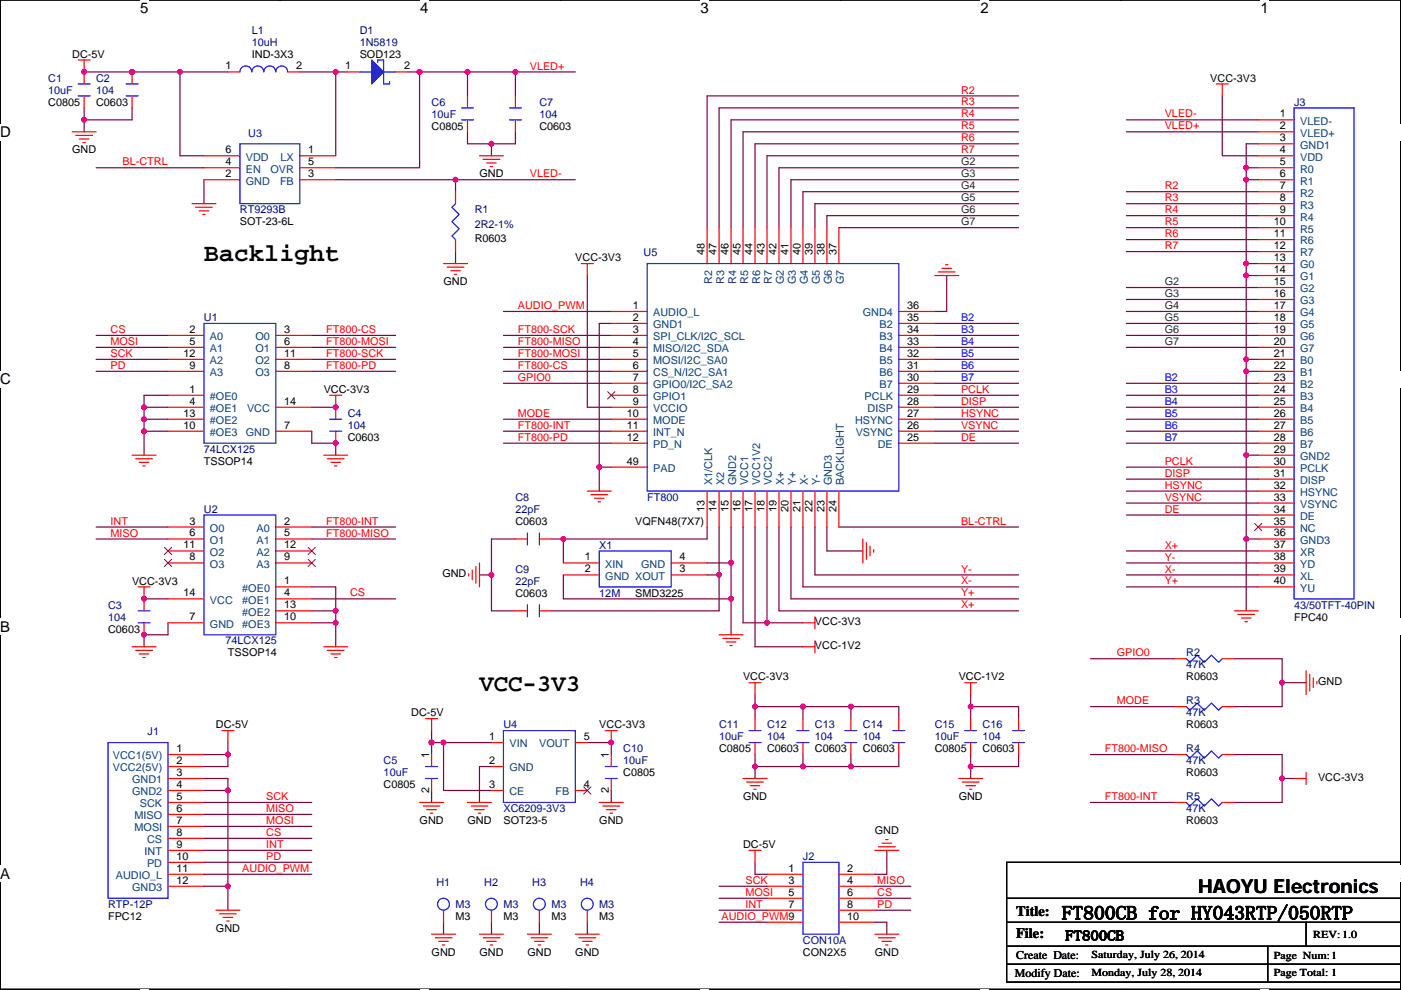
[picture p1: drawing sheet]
<svg xmlns="http://www.w3.org/2000/svg" width="297mm" height="210mm" viewBox="0 0 297 210" stroke-linecap="round" stroke-linejoin="round" font-family="sans-serif">
<path d="M.1 0h296.9v209.8h-296.9z" fill="none" stroke="#000" stroke-width=".25"/>
<g fill="#fff">
<path d="M29.7 0h1.8v3.5h-1.8z"/>
<path d="M29.7 209.8l1.8 .1z"/>
</g>
<path d="M59.4 0h.1M59.4 209.8h.1" fill="none" stroke="#000" stroke-width=".25"/>
<g fill="#fff">
<path d="M89.1 0h1.8v3.5h-1.8z"/>
<path d="M89.1 209.8l1.8 .1z"/>
</g>
<path d="M118.8 0h.1M118.8 209.8h.1" fill="none" stroke="#000" stroke-width=".25"/>
<g fill="#fff">
<path d="M148.5 0h1.8v3.5h-1.8z"/>
<path d="M148.5 209.8l1.8 .1z"/>
</g>
<path d="M178.2 0h.1M178.2 209.8h.1" fill="none" stroke="#000" stroke-width=".25"/>
<g fill="#fff">
<path d="M207.9 0h1.7v3.5h-1.7z"/>
<path d="M207.9 209.8l1.7 .1z"/>
</g>
<path d="M237.6 0h.1M237.6 209.8h.1" fill="none" stroke="#000" stroke-width=".25"/>
<g fill="#fff">
<path d="M267.3 0h1.7v3.5h-1.7z"/>
<path d="M267.3 209.8l1.7 .1z"/>
<path d="M.1 26.2h2.2v3.6h-2.2z"/>
<path d="M297 26.2v3.6z"/>
<path d="M.1 78.7h2.2v3.5h-2.2z"/>
<path d="M297 78.7v3.5z"/>
</g>
<path d="M.1 52.5h.1M297 52.5h.1" fill="none" stroke="#000" stroke-width=".25"/>
<g fill="#fff">
<path d="M.1 131.1h2.1v3.6h-2.1z"/>
<path d="M297 131.1v3.6z"/>
</g>
<path d="M.1 104.9h.1M297 104.9h.1" fill="none" stroke="#000" stroke-width=".25"/>
<g fill="#fff">
<path d="M0 183.6h2.2v3.5h-2.2z"/>
<path d="M297 183.6v3.5z"/>
</g>
<path d="M.1 157.4h.1M297 157.4h.1M213.4 190.5h83.7M213.4 195.6h83.7M276.9 195.6v5.1M297.1 182.9h-83.7v25.4h83.7M213.4 200.7h83.7M213.4 204.5h83.7M268.8 200.7v7.6" fill="none" stroke="#000" stroke-width=".25"/>
<g fill="none" stroke="#800040" stroke-width=".25">
<path d="M38.2 15.3h-20.4M38.2 15.3v17.7h5M38.2 15.3h10.1M63.6 15.3h7.6M71.2 15.3h2.5M71.2 15.3v17.7M86.4 15.3h2.6M89 15.3v20.3h-17.8M89 15.3h10.1M99.1 15.3h10.2M99.1 15.3v5M109.3 15.3v5"/>
<path d="M109.3 15.3h12.7M17.8 25.4v2.6M17.8 22.9v2.5M20.4 35.6h22.8M28 22.9v2.5h-10.2M43.2 38.1v5.1M71.2 38.1h25.4M96.6 38.1v2.6M96.6 38.1h25.4M99.1 28v2.5h5.1M104.2 30.5v2.5M109.3 28v2.5h-5.1"/>
<path d="M216 38.1h-48.3v10.2M216 35.6h-50.8v12.7M216 33h-53.4v15.3M216 30.5h-55.9v17.8M216 28h-58.5v20.3M216 25.4h-61v22.9M216 22.9h-63.5v25.4M216 20.3h-66.1v28M238.8 25.4h28M238.8 28h28M259.1 20.3v12.7h7.7M264.2 35.6v2.5h2.6"/>
<path d="M264.2 38.1v17.8h2.6M266.8 30.5h-2.6v5.1h2.6M96.6 53.4v2.5M124.5 58.4v28h5.1M177.9 48.3h38.1M200.7 58.4v7.7h-2.5M216 45.7h-40.7v2.6M216 43.2h-43.2v5.1M216 40.7h-45.8v7.6M238.8 40.7h28M238.8 43.2h28M238.8 45.7h28"/>
<path d="M238.8 48.3h28M238.8 50.8h28M238.8 53.4h28M264.2 55.9v2.5h2.6M264.2 58.4v17.8h2.6M20.4 71.1h15.2M20.4 73.7h15.2M20.4 76.2h15.2M20.4 78.8h15.2M66.1 71.1h17.8M66.1 73.7h17.8M66.1 76.2h17.8"/>
<path d="M66.1 78.8h17.8M106.7 71.1h22.9M106.7 73.7h22.9M106.7 76.2h22.9M106.7 78.8h22.9M106.7 66.1h22.9M129.6 68.6h-2.5v35.6M198.2 68.6h17.8M198.2 71.1h17.8M198.2 73.7h17.8M198.2 76.2h17.8M198.2 78.8h17.8"/>
<path d="M238.8 61h28M238.8 63.5h28M238.8 66.1h28M238.8 68.6h28M238.8 71.1h28M238.8 73.7h28M264.2 78.8v17.7M264.2 76.2v2.6h2.6M30.5 91.5v5M30.5 86.4v2.5h5.1M30.5 88.9v2.6h5.1M35.6 83.8h-5.1v2.6h5.1"/>
<path d="M66.1 86.4h5.1M66.1 91.5v2.5h5.1v2.5M106.7 91.5h22.9M106.7 94h22.9M106.7 81.3h22.9M106.7 88.9h22.9M127.1 99.1h2.5M198.2 81.3h17.8M198.2 83.8h17.8M198.2 86.4h17.8M198.2 88.9h17.8M198.2 91.5h17.8"/>
<path d="M198.2 94h17.8M238.8 81.3h28M238.8 83.8h28M238.8 86.4h28M238.8 88.9h28M238.8 91.5h28M238.8 94h28M238.8 99.1h28M264.2 96.5v17.8M264.2 96.5h2.6M20.4 111.8h15.2M20.4 114.3h15.2"/>
<path d="M66.1 111.8h17.8M66.1 114.3h17.8M109.3 114.3h-5.1v7.6M116.9 114.3h2.5M119.4 114.3v5.1M149.9 111.8v2.5h-30.5M149.9 119.4h5.1M152.5 111.8v10.1M155 119.4v7.6M155 111.8v7.6M157.5 111.8v20.3h5.1M160.1 111.8v25.4h10.1"/>
<path d="M162.6 111.8v20.3M165.2 111.8v17.8h50.8M167.7 111.8v15.2h48.3M170.2 111.8v12.7h45.8M172.8 111.8v10.1h43.2M175.3 111.8v5.1h7.6M177.9 111.8h38.1M238.8 104.2h28M238.8 106.7h28M238.8 109.2h28M238.8 116.9h28M238.8 119.4h28"/>
<path d="M238.8 101.6h28M264.2 114.3v15.3M264.2 114.3h2.6M30.5 127h5.1M35.6 132.1v2.5h-5.1v2.6M66.1 127h17.8M66.1 129.6h5.1M66.1 132.1h5.1M66.1 124.5h5.1v5.1M71.2 132.1v5.1M71.2 129.6v2.5M101.7 121.9h2.5"/>
<path d="M104.2 121.9v7.7h5.1M119.4 121.9v5.1h35.6M149.9 121.9h2.6M152.5 121.9v7.7h-35.6M155 127v7.6M162.6 132.1h7.6M231.2 139.7h17.8M238.8 121.9h28M238.8 124.5h28M261.7 139.7h10.1v5.1h5.1M48.3 157.5v2.5M91.5 157.5v2.5"/>
<path d="M91.5 155v2.5M91.5 157.5h2.5M94 157.5h10.2M94 157.5v10.2h10.2M124.5 157.5h5.1v2.5M160.1 149.9h10.1M160.1 147.3v2.6M160.1 149.9v2.5M170.2 149.9v2.5M170.2 149.9h10.2v2.5M180.4 149.9h10.2v2.5M205.8 147.3v2.6"/>
<path d="M205.8 149.9h10.2v2.5M205.8 149.9v2.5M231.2 149.9h17.8M271.8 144.8v5.1h-10.1M43.2 165.1h5.1v2.6M43.2 167.7h5.1M43.2 160h5.1M43.2 170.2h22.9M43.2 172.7h22.9M43.2 175.3h22.9M43.2 177.8h22.9M48.3 160v2.6h-5.1"/>
<path d="M48.3 167.7v20.3M91.5 167.7v2.5M104.2 162.6h-2.5v7.6M129.6 167.7v2.5M160.1 162.6h10.1M160.1 162.6v2.5M160.1 160v2.6M170.2 162.6h10.2M170.2 160v2.6M180.4 160v2.6M190.6 160v2.6h-10.2M205.8 160v2.6"/>
<path d="M205.8 162.6v2.5M216 160v2.6h-10.2M231.2 160h17.8M231.2 170.2h17.8M261.7 160h10.1v5.1M271.8 165.1v5.1h-10.1M271.8 165.1h2.6M43.2 188h5.1M43.2 180.4h22.9M43.2 182.9h22.9M43.2 185.4h22.9M48.3 188v5.1"/>
<path d="M94 195.6v2.5M104.2 195.6v2.5M114.4 195.6v2.5M124.5 195.6v2.5M152.5 190.5h10.1M152.5 193.1h10.1M152.5 195.6h10.1M152.5 188h10.1M160.1 182.9v2.5h2.5M185.5 188h7.6M185.5 190.5h7.6M185.5 193.1h7.6"/>
<path d="M185.5 195.6h2.5v2.5M188 180.4v5h-2.5"/>
</g>
<g fill="#f0f" stroke="#f0f" stroke-width=".25">
<circle cx="264.2" cy="78.7" r=".5"/>
<circle cx="264.2" cy="114.3" r=".5"/>
<circle cx="264.2" cy="96.5" r=".5"/>
<circle cx="264.2" cy="35.6" r=".5"/>
<circle cx="264.2" cy="38.1" r=".5"/>
<circle cx="264.2" cy="55.9" r=".5"/>
<circle cx="264.2" cy="58.4" r=".5"/>
<circle cx="264.2" cy="76.2" r=".5"/>
<circle cx="28" cy="15.2" r=".5"/>
<circle cx="17.8" cy="15.2" r=".5"/>
<circle cx="17.8" cy="25.4" r=".5"/>
<circle cx="71.2" cy="15.2" r=".5"/>
<circle cx="88.9" cy="15.2" r=".5"/>
<circle cx="104.2" cy="30.5" r=".5"/>
<circle cx="109.3" cy="15.2" r=".5"/>
<circle cx="96.6" cy="38.1" r=".5"/>
<circle cx="99.1" cy="15.2" r=".5"/>
<circle cx="205.8" cy="149.9" r=".5"/>
<circle cx="180.4" cy="149.9" r=".5"/>
<circle cx="170.2" cy="149.9" r=".5"/>
<circle cx="160.1" cy="162.6" r=".5"/>
<circle cx="180.4" cy="162.6" r=".5"/>
<circle cx="170.2" cy="162.6" r=".5"/>
<circle cx="160.1" cy="149.9" r=".5"/>
<circle cx="205.8" cy="162.6" r=".5"/>
<circle cx="162.6" cy="132.1" r=".5"/>
<circle cx="152.4" cy="121.9" r=".5"/>
<circle cx="119.4" cy="114.3" r=".5"/>
<circle cx="155" cy="119.4" r=".5"/>
<circle cx="104.2" cy="121.9" r=".5"/>
<circle cx="155" cy="127" r=".5"/>
<circle cx="127" cy="99.1" r=".5"/>
<circle cx="38.1" cy="15.2" r=".5"/>
<circle cx="30.5" cy="91.4" r=".5"/>
<circle cx="30.5" cy="86.4" r=".5"/>
<circle cx="30.5" cy="88.9" r=".5"/>
<circle cx="30.5" cy="127" r=".5"/>
<circle cx="71.2" cy="129.5" r=".5"/>
<circle cx="71.2" cy="132.1" r=".5"/>
<circle cx="71.2" cy="86.4" r=".5"/>
<circle cx="30.5" cy="134.6" r=".5"/>
<circle cx="71.2" cy="94" r=".5"/>
<circle cx="271.8" cy="144.8" r=".5"/>
<circle cx="271.8" cy="165.1" r=".5"/>
<circle cx="48.3" cy="188" r=".5"/>
<circle cx="48.3" cy="160" r=".5"/>
<circle cx="48.3" cy="167.6" r=".5"/>
<circle cx="91.5" cy="157.5" r=".5"/>
<circle cx="129.6" cy="157.5" r=".5"/>
<circle cx="94" cy="157.5" r=".5"/>
</g>
<g fill="none" stroke="#f00" stroke-width=".25">
<path d="M16.6 12.7h2.5M17.8 12.7v5.1M28 15.3v2.5M48.3 15.3h2.6M61 15.3h2.6M73.7 15.3h2.6M83.9 15.3h2.5M257.9 17.8h2.5M259.1 17.8v2.5M15.3 28h5.1M16.1 28.7h3.5M16.8 29.5h2.1"/>
<path d="M17.6 30.2h.5M17.8 20.3v2.6M28 20.3v2.6M43.2 33h7.7M43.2 35.6h7.7M43.2 38.1h7.7M63.6 38.1h7.6M63.6 35.6h7.6M63.6 33h7.6M99.1 25.4v2.6M99.1 20.3v2.6M101.7 33h5"/>
<path d="M102.4 33.8h3.6M103.2 34.6h2M103.9 35.3h.6M109.3 25.4v2.6M109.3 20.3v2.6M266.8 25.4h7.6M266.8 28h7.6M266.8 30.5h7.6M266.8 33h7.6M266.8 35.6h7.6M266.8 38.1h7.6M40.7 43.2h5.1"/>
<path d="M41.5 44h3.5M42.2 44.7h2.1M43 45.5h.5M94 55.9h5.1M94.8 56.7h3.6M95.6 57.4h2M96.3 58.2h.5M96.6 50.8v2.6M96.6 40.7v2.5M123.3 55.9h2.5M124.5 55.9v2.5M149.9 48.3v7.6"/>
<path d="M152.5 48.3v7.6M155 48.3v7.6M157.5 48.3v7.6M160.1 48.3v7.6M162.6 48.3v7.6M165.2 48.3v7.6M167.7 48.3v7.6M170.2 48.3v7.6M172.8 48.3v7.6M175.3 48.3v7.6M177.9 48.3v7.6M198.2 58.4h5.1"/>
<path d="M198.9 57.7h3.6M199.7 56.9h2M200.5 56.2h.5M266.8 40.7h7.6M266.8 43.2h7.6M266.8 45.7h7.6M266.8 48.3h7.6M266.8 50.8h7.6M266.8 53.4h7.6M266.8 55.9h7.6M266.8 58.4h7.6M35.6 71.1h7.6"/>
<path d="M35.6 73.7h7.6M35.6 78.8h7.6M35.6 76.2h7.6M58.5 71.1h7.6M58.5 73.7h7.6M58.5 78.8h7.6M58.5 76.2h7.6M129.6 66.1h7.6M129.6 68.6h7.6M129.6 71.1h7.6M129.6 73.7h7.6M129.6 76.2h7.6"/>
<path d="M129.6 78.8h7.6M190.6 78.8h7.6M190.6 76.2h7.6M190.6 73.7h7.6M190.6 71.1h7.6M190.6 68.6h7.6M190.6 66.1h7.6M266.8 61h7.6M266.8 63.5h7.6M266.8 66.1h7.6M266.8 68.6h7.6M266.8 71.1h7.6"/>
<path d="M266.8 73.7h7.6M266.8 76.2h7.6M266.8 78.8h7.6M28 96.5h5.1M28.8 97.3h3.5M29.5 98.1h2.1M30.3 98.8h.5M35.6 83.8h7.6M35.6 86.4h7.6M35.6 91.5h7.6M35.6 88.9h7.6M58.5 91.5h7.6"/>
<path d="M58.5 86.4h7.6M68.6 96.5h5.1M69.4 97.3h3.6M69.9 83.8h2.6M70.2 98.1h2M70.9 98.8h.5M71.2 91.5v2.5M71.2 83.8v5.1M129.6 81.3h7.6M129.6 83.8h7.6M129.6 86.4h7.6M129.6 88.9h7.6"/>
<path d="M129.6 91.5h7.6M129.6 94h7.6M129.6 99.1h7.6M190.6 94h7.6M190.6 91.5h7.6M190.6 88.9h7.6M190.6 86.4h7.6M190.6 83.8h7.6M190.6 81.3h7.6M266.8 81.3h7.6M266.8 83.8h7.6M266.8 86.4h7.6"/>
<path d="M266.8 88.9h7.6M266.8 91.5h7.6M266.8 94h7.6M266.8 96.5h7.6M266.8 99.1h7.6M35.6 111.8h7.6M35.6 114.3h7.6M35.6 119.4h7.6M35.6 116.9h7.6M58.5 111.8h7.6M58.5 114.3h7.6M58.5 119.4h7.6"/>
<path d="M58.5 116.9h7.6M101.7 119.4v5.1M109.3 114.3h2.5M114.4 114.3h2.5M119.4 119.4h7.7M124.5 104.2h5.1M125.3 104.9h3.5M126 105.7h2.1M126.8 106.4h.5M142.3 119.4h7.6M149.9 104.2v7.6M152.5 104.2v7.6"/>
<path d="M155 104.2v7.6M157.5 104.2v7.6M160.1 104.2v7.6M162.6 104.2v7.6M165.2 104.2v7.6M167.7 104.2v7.6M170.2 104.2v7.6M172.8 104.2v7.6M175.3 104.2v7.6M177.9 104.2v7.6M182.9 114.3v5.1M183.7 115.1v3.5"/>
<path d="M184.5 115.8v2.1M185.2 116.6v.5M266.8 101.6h7.6M266.8 104.2h7.6M266.8 106.7h7.6M266.8 109.2h7.6M266.8 111.8h7.6M266.8 114.3h7.6M266.8 116.9h7.6M266.8 119.4h7.6M28 137.2h5.1M28.8 137.9h3.5"/>
<path d="M29.3 124.5h2.5M29.5 138.7h2.1M30.3 139.5h.5M30.5 124.5v5.1M30.5 132.1v2.5M35.6 132.1h7.6M35.6 127h7.6M58.5 124.5h7.6M58.5 127h7.6M58.5 132.1h7.6M58.5 129.6h7.6M68.6 137.2h5.1"/>
<path d="M69.4 137.9h3.6M70.2 138.7h2M70.9 139.5h.5M99.4 121.7v.5M100.1 120.9v2.1M100.9 120.2v3.5M109.3 129.6h2.5M114.4 129.6h2.5M119.4 121.9h7.7M142.3 121.9h7.6M152.5 134.6h5M153.2 135.4h3.6"/>
<path d="M154 136.2h2M154.7 136.9h.6M170.2 137.2h2.6M170.2 132.1h2.6M172.8 135.9v2.6M172.8 130.8v2.6M249 139.7h2.5M259.1 139.7h2.6M261.7 129.6h5.1M262.4 130.3h3.6M263.2 131.1h2M264 131.8h.5"/>
<path d="M266.8 121.9h7.6M266.8 124.5h7.6M47.1 155h2.5M48.3 155v2.5M90.2 152.4h2.6M91.5 152.4v2.6M104.2 157.5h2.5M122 157.5h2.5M128.3 155h2.6M129.6 155v2.5M158.8 144.8h2.6M160.1 144.8v2.5"/>
<path d="M160.1 157.5v2.5M160.1 152.4v2.6M170.2 157.5v2.5M170.2 152.4v2.6M180.4 157.5v2.5M180.4 152.4v2.6M190.6 157.5v2.5M190.6 152.4v2.6M204.5 144.8h2.6M205.8 144.8v2.5M205.8 157.5v2.5M205.8 152.4v2.6"/>
<path d="M216 157.5v2.5M216 152.4v2.6M249 149.9h2.5M259.1 149.9h2.6M276.9 142.3v5M277.7 143v3.6M278.4 143.8v2M279.2 144.5v.6M35.6 160h7.6M35.6 162.6h7.6M35.6 165.1h7.6M35.6 167.7h7.6"/>
<path d="M35.6 170.2h7.6M35.6 172.7h7.6M35.6 175.3h7.6M35.6 177.8h7.6M89 170.2h5M89.7 171h3.6M90.5 171.7h2M91.2 172.5h.6M91.5 160v2.6M91.5 165.1v2.6M99.1 170.2h5.1M99.9 171h3.5"/>
<path d="M100.6 171.7h2.1M101.4 172.5h.5M104.2 162.6h2.5M104.2 167.7h2.5M122 167.7h2.5M127.1 170.2h5M127.8 171h3.6M128.6 171.7h2M129.3 172.5h.6M129.6 160v2.6M129.6 165.1v2.6M157.5 165.1h5.1"/>
<path d="M158.3 165.9h3.6M159.1 166.6h2M159.8 167.4h.5M186.2 179.6h3.6M187 178.8h2M187.8 178.1h.5M203.3 165.1h5M204 165.9h3.6M204.8 166.6h2M205.5 167.4h.6M249 170.2h2.5M249 160h2.5"/>
<path d="M259.1 170.2h2.6M259.1 160h2.6M274.4 165.1h2.5M276.9 163.9v2.5M35.6 180.4h7.6M35.6 182.9h7.6M35.6 185.4h7.6M35.6 188h7.6M45.8 193.1h5.1M46.5 193.8h3.6M47.3 194.6h2M48.1 195.3h.5"/>
<path d="M91.5 198.1h5.1M92.3 198.9h3.5M93 199.7h2.1M94 193.1v2.5M101.7 198.1h5M102.4 198.9h3.6M103.2 199.7h2M104.2 193.1v2.5M111.8 198.1h5.1M112.6 198.9h3.5M113.3 199.7h2.1M114.4 193.1v2.5"/>
<path d="M122 198.1h5.1M122.7 198.9h3.6M123.5 199.7h2M124.5 193.1v2.5M158.8 180.4h2.6M160.1 180.4v2.5M162.6 185.4h7.6M162.6 188h7.6M162.6 190.5h7.6M162.6 193.1h7.6M162.6 195.6h7.6M177.9 185.4h7.6"/>
<path d="M177.9 188h7.6M177.9 190.5h7.6M177.9 193.1h7.6M177.9 195.6h7.6M185.5 198.1h5.1M185.5 180.4h5.1M186.2 198.9h3.6M187 199.7h2M93.8 200.4h.5M103.9 200.4h.6M114.1 200.4h.5M124.3 200.4h.5"/>
<path d="M187.8 200.4h.5"/>
</g>
<g fill="none" stroke="#00f" stroke-width=".25">
<path d="M16.6 17.8h2.5M26.7 17.8h2.6M50.9 15.2a1.26 1.26 0 0 1 1.2-1.2 1.26 1.26 0 0 1 1.3 1.2 1.27 1.27 0 0 1 1.2-1.2 1.27 1.27 0 0 1 1.3 1.2 1.27 1.27 0 0 1 1.3-1.2 1.27 1.27 0 0 1 1.3 1.2 1.27 1.27 0 0 1 1.2-1.2 1.27 1.27 0 0 1 1.3 1.2M76.3 15.3h2.5M80.1 13.2v-.5h1.2v5.1h1.3v-.5M81.3 15.3h2.6M16.6 20.3h2.5M26.7 20.3h2.6M50.9 30.5h12.7v12.7h-12.7zM97.9 25.4h2.5M97.9 22.9h2.5M108 25.4h2.6"/>
<path d="M108 22.9h2.6M274.4 22.9h12.7v104.1h-12.7zM96.6 43.2l-.8 .8 1.5 1.5-1.5 1.5 1.5 1.5-1.5 1.6 .8 .7M137.2 55.9h53.4v48.3h-53.4zM43.2 68.6h15.3v25.4h-15.3zM69.9 91.5h2.6M69.9 88.9h2.6M43.2 109.2h15.3v25.4h-15.3zM111.8 113.1v2.5M114.4 113.1v2.5M127.1 116.9h15.2v7.6h-15.2zM29.3 132.1h2.5"/>
<path d="M29.3 129.6h2.5M111.8 128.3v2.5M114.4 128.3v2.5M251.5 139.7l.8 .8 1.5-1.5 1.5 1.5 1.6-1.5 1.5 1.5 .7-.8M22.9 157.5h12.7v33h-12.7zM106.7 155h15.3v15.2h-15.3zM158.8 157.5h2.6M158.8 155h2.6M169 157.5h2.5M169 155h2.5M179.1 157.5h2.6M179.1 155h2.6"/>
<path d="M189.3 157.5h2.5M189.3 155h2.5M204.5 157.5h2.6M204.5 155h2.6M214.7 157.5h2.5M214.7 155h2.5M251.5 149.9l.8 .7 1.5-1.5 1.5 1.5 1.6-1.5 1.5 1.5 .7-.7M90.2 162.6h2.6M90.2 165.1h2.6M128.3 162.6h2.6M128.3 165.1h2.6M251.5 170.2l.8 .8 1.5-1.6 1.5 1.6 1.6-1.6 1.5 1.6 .7-.8"/>
<path d="M251.5 160l.8 .8 1.5-1.5 1.5 1.5 1.6-1.5 1.5 1.5 .7-.8M170.2 182.9h7.7v15.2h-7.7z"/>
<circle cx="94" cy="191.8" r="1.26"/>
<circle cx="104.2" cy="191.8" r="1.26"/>
<circle cx="114.3" cy="191.8" r="1.26"/>
<circle cx="124.5" cy="191.8" r="1.26"/>
</g>
<g fill="none" stroke="#804000" stroke-width=".21">
<path d="M128.8 83.1l1.6 1.5M130.4 83.1l-1.6 1.5M34.9 118.6l1.5 1.6M34.9 116.1l1.5 1.5M36.4 118.6l-1.6 1.6M36.4 116.1l-1.6 1.5M65.3 118.6l1.6 1.6M65.3 116.1l1.6 1.5M66.9 118.6l-1.6 1.6M66.9 116.1l-1.6 1.5M266 111l1.5 1.6M267.5 111l-1.5 1.6"/>
<path d="M123.8 166.9l1.5 1.5M125.3 166.9l-1.6 1.5"/>
</g>
<path d="M78.8 12.7l2.5 2.6-2.5 2.5z" fill-rule="evenodd" fill="#00f" stroke="#00f" stroke-width=".25"/>
<text font-size="5.3" x="43.2" y="55.3">Backlight</text>
<text font-size="5.1" x="101.7" y="146.6">VCC-3V3</text>
<g font-size="4.1">
<text x="254.1" y="189.5">HAOYU Electronics</text>
<text x="225.1" y="195">FT800CB for HY043RTP/050RTP</text>
</g>
<g font-size="3.2">
<text x="29.7" y="2.8">5</text>
<text x="89.1" y="2.8">4</text>
<text x="148.5" y="2.8">3</text>
<text x="207.9" y="2.8">2</text>
<text x="267.3" y="2.8">1</text>
<text x=".1" y="29.1">D</text>
<text x=".1" y="81.5">C</text>
<text x=".1" y="134">B</text>
<text x=".1" y="186.4">A</text>
</g>
<g font-size="3">
<text x="215.5" y="194.3">Title:</text>
<text x="215.5" y="198.9">File:</text>
<text x="225.9" y="199.5">FT800CB</text>
</g>
<g font-size="2.5">
<text x="215.5" y="203.5">Create Date:</text>
<text x="215.2" y="207.3">Modify Date:</text>
</g>
<g font-size="2.3" fill="#000080">
<text x="53.4" y="7.2">L1</text>
<text x="53.4" y="9.7">10uH</text>
<text x="76.3" y="7.2">D1</text>
<text x="76.3" y="9.7">1N5819</text>
<text x="10.2" y="17.3">C1</text>
<text x="20.4" y="17.3">C2</text>
<text x="10.2" y="19.9">10uF</text>
<text x="20.4" y="19.9">104</text>
<text x="91.5" y="22.4">C6</text>
<text x="114.4" y="22.4">C7</text>
<text x="274.4" y="22.4">J3</text>
<text x="52.6" y="29">U3</text>
<text x="91.5" y="24.9">10uF</text>
<text x="114.4" y="24.9">104</text>
<text x="50.9" y="45.3">RT9293B</text>
<text x="100.6" y="45.3">R1</text>
<text x="100.6" y="48.3">2R2-1%</text>
<text x="136.5" y="54.4">U5</text>
<text x="43.2" y="68.1">U1</text>
<text x="73.7" y="88.4">C4</text>
<text x="73.7" y="91">104</text>
<text x="43.2" y="96.1">74LCX125</text>
<text x="109.3" y="106.2">C8</text>
<text x="137.2" y="106.2">FT800</text>
<text x="43.2" y="108.8">U2</text>
<text x="109.3" y="108.8">22pF</text>
<text x="127.1" y="116.4">X1</text>
<text x="109.3" y="121.5">C9</text>
<text x="109.3" y="124">22pF</text>
<text x="22.9" y="129.1">C3</text>
<text x="22.9" y="131.6">104</text>
<text x="127.1" y="126.5">12M</text>
<text x="274.4" y="129.1">43/50TFT-40PIN</text>
<text x="47.8" y="136.7">74LCX125</text>
<text x="251.5" y="139.2">R2</text>
<text x="251.5" y="141.8">47K</text>
<text x="251.5" y="149.4">R3</text>
<text x="31.3" y="156">J1</text>
<text x="106.7" y="154.5">U4</text>
<text x="152.5" y="154.5">C11</text>
<text x="162.6" y="154.5">C12</text>
<text x="172.8" y="154.5">C13</text>
<text x="182.9" y="154.5">C14</text>
<text x="198.2" y="154.5">C15</text>
<text x="208.3" y="154.5">C16</text>
<text x="251.5" y="151.9">47K</text>
<text x="132.1" y="159.6">C10</text>
<text x="152.5" y="157">10uF</text>
<text x="162.6" y="157">104</text>
<text x="172.8" y="157">104</text>
<text x="182.9" y="157">104</text>
<text x="198.2" y="157">10uF</text>
<text x="208.3" y="157">104</text>
<text x="251.5" y="159.6">R4</text>
<text x="81.3" y="162.1">C5</text>
<text x="81.3" y="164.6">10uF</text>
<text x="132.1" y="162.1">10uF</text>
<text x="251.5" y="162.1">47K</text>
<text x="106.7" y="172.3">XC6209-3V3</text>
<text x="251.5" y="169.7">R5</text>
<text x="251.5" y="172.3">47K</text>
<text x="170.2" y="182.4">J2</text>
<text x="92.5" y="188">H1</text>
<text x="102.7" y="188">H2</text>
<text x="112.8" y="188">H3</text>
<text x="123" y="188">H4</text>
<text x="22.9" y="192.6">RTP-12P</text>
<text x="96.6" y="192.6">M3</text>
<text x="106.7" y="192.6">M3</text>
<text x="116.9" y="192.6">M3</text>
<text x="127.1" y="192.6">M3</text>
<text x="170.2" y="200.2">CON10A</text>
</g>
<g font-size="2.3">
<text x="15.3" y="12.2">DC-5V</text>
<text x="47.8" y="14.7">1</text>
<text x="53.4" y="12.2">IND-3X3</text>
<text x="62.8" y="14.7">2</text>
<text x="73.2" y="14.7">1</text>
<text x="76.3" y="12.2">SOD123</text>
<text x="85.7" y="14.7">2</text>
<text x="256.6" y="17.3">VCC-3V3</text>
<text x="10.2" y="22.4">C0805</text>
<text x="20.4" y="22.4">C0603</text>
<text x="91.5" y="27.5">C0805</text>
<text x="114.4" y="27.5">C0603</text>
<text x="271.3" y="24.9">1</text>
<text x="271.3" y="27.4">2</text>
<text x="271.3" y="30">3</text>
<text x="15.3" y="32.6">GND</text>
<text x="47.8" y="32.5">6</text>
<text x="47.8" y="35.1">4</text>
<text x="65.3" y="35.1">5</text>
<text x="65.3" y="32.5">1</text>
<text x="271.3" y="32.5">4</text>
<text x="271.3" y="35.1">5</text>
<text x="47.8" y="37.6">2</text>
<text x="65.3" y="37.6">3</text>
<text x="101.7" y="37.6">GND</text>
<text x="271.3" y="37.6">6</text>
<text x="271.3" y="40.1">7</text>
<text x="50.9" y="47.8">SOT-23-6L</text>
<text x="270.1" y="47.8">10</text>
<text x="271.3" y="42.7">8</text>
<text x="271.3" y="45.2">9</text>
<text x="100.6" y="51.4">R0603</text>
<text x="270.1" y="50.3">11</text>
<text x="270.1" y="52.8">12</text>
<text x="122" y="55.4">VCC-3V3</text>
<text x="149.4" y="54.1" transform="rotate(-90 149.4 54.1)">48</text>
<text x="151.9" y="54.1" transform="rotate(-90 151.9 54.1)">47</text>
<text x="154.5" y="54.1" transform="rotate(-90 154.5 54.1)">46</text>
<text x="157" y="54.1" transform="rotate(-90 157 54.1)">45</text>
<text x="159.6" y="54.1" transform="rotate(-90 159.6 54.1)">44</text>
<text x="162.1" y="54.1" transform="rotate(-90 162.1 54.1)">43</text>
<text x="164.6" y="54.1" transform="rotate(-90 164.6 54.1)">42</text>
<text x="167.2" y="54.1" transform="rotate(-90 167.2 54.1)">41</text>
<text x="169.7" y="54.1" transform="rotate(-90 169.7 54.1)">40</text>
<text x="172.3" y="54.1" transform="rotate(-90 172.3 54.1)">39</text>
<text x="174.8" y="54.1" transform="rotate(-90 174.8 54.1)">38</text>
<text x="177.3" y="54.1" transform="rotate(-90 177.3 54.1)">37</text>
<text x="270.1" y="55.4">13</text>
<text x="270.1" y="57.9">14</text>
<text x="94" y="60.5">GND</text>
<text x="134.2" y="65.5">1</text>
<text x="192.3" y="65.5">36</text>
<text x="270.1" y="60.5">15</text>
<text x="270.1" y="63">16</text>
<text x="270.1" y="65.5">17</text>
<text x="40.2" y="70.6">2</text>
<text x="60.3" y="70.6">3</text>
<text x="134.2" y="68.1">2</text>
<text x="134.2" y="70.6">3</text>
<text x="192.3" y="70.6">34</text>
<text x="192.3" y="68.1">35</text>
<text x="270.1" y="68.1">18</text>
<text x="270.1" y="70.6">19</text>
<text x="38.9" y="75.7">12</text>
<text x="40.2" y="73.2">5</text>
<text x="60.3" y="73.2">6</text>
<text x="60.3" y="75.7">11</text>
<text x="134.2" y="73.2">4</text>
<text x="134.2" y="75.7">5</text>
<text x="192.3" y="75.7">32</text>
<text x="192.3" y="73.2">33</text>
<text x="270.1" y="73.2">20</text>
<text x="270.1" y="75.7">21</text>
<text x="40.2" y="83.3">1</text>
<text x="40.2" y="78.2">9</text>
<text x="60.3" y="78.2">8</text>
<text x="68.6" y="83.4">VCC-3V3</text>
<text x="134.2" y="78.2">6</text>
<text x="134.2" y="80.8">7</text>
<text x="134.2" y="83.3">8</text>
<text x="192.3" y="83.3">29</text>
<text x="192.3" y="80.8">30</text>
<text x="192.3" y="78.2">31</text>
<text x="270.1" y="78.2">22</text>
<text x="270.1" y="80.8">23</text>
<text x="270.1" y="83.3">24</text>
<text x="38.9" y="88.4">13</text>
<text x="40.2" y="85.9">4</text>
<text x="60.3" y="85.9">14</text>
<text x="132.9" y="88.4">10</text>
<text x="134.2" y="85.9">9</text>
<text x="192.3" y="88.4">27</text>
<text x="192.3" y="85.9">28</text>
<text x="270.1" y="85.9">25</text>
<text x="270.1" y="88.4">26</text>
<text x="38.9" y="90.9">10</text>
<text x="60.3" y="90.9">7</text>
<text x="73.7" y="93.5">C0603</text>
<text x="132.9" y="90.9">11</text>
<text x="132.9" y="93.5">12</text>
<text x="192.3" y="90.9">26</text>
<text x="192.3" y="93.5">25</text>
<text x="270.1" y="90.9">27</text>
<text x="270.1" y="93.5">28</text>
<text x="43.2" y="98.6">TSSOP14</text>
<text x="132.9" y="98.6">49</text>
<text x="270.1" y="96">29</text>
<text x="270.1" y="98.6">30</text>
<text x="270.1" y="101.1">31</text>
<text x="270.1" y="103.6">32</text>
<text x="270.1" y="106.2">33</text>
<text x="40.2" y="111.3">3</text>
<text x="40.2" y="113.8">6</text>
<text x="60.3" y="111.3">2</text>
<text x="60.3" y="113.8">5</text>
<text x="109.3" y="111.3">C0603</text>
<text x="134.7" y="111.3">VQFN48(7X7)</text>
<text x="149.4" y="108.5" transform="rotate(-90 149.4 108.5)">13</text>
<text x="151.9" y="108.5" transform="rotate(-90 151.9 108.5)">14</text>
<text x="154.5" y="108.5" transform="rotate(-90 154.5 108.5)">15</text>
<text x="157" y="108.5" transform="rotate(-90 157 108.5)">16</text>
<text x="159.6" y="108.5" transform="rotate(-90 159.6 108.5)">17</text>
<text x="162.1" y="108.5" transform="rotate(-90 162.1 108.5)">18</text>
<text x="164.6" y="108.5" transform="rotate(-90 164.6 108.5)">19</text>
<text x="167.2" y="108.5" transform="rotate(-90 167.2 108.5)">20</text>
<text x="169.7" y="108.5" transform="rotate(-90 169.7 108.5)">21</text>
<text x="172.3" y="108.5" transform="rotate(-90 172.3 108.5)">22</text>
<text x="174.8" y="108.5" transform="rotate(-90 174.8 108.5)">23</text>
<text x="177.3" y="108.5" transform="rotate(-90 177.3 108.5)">24</text>
<text x="270.1" y="108.7">34</text>
<text x="270.1" y="111.3">35</text>
<text x="270.1" y="113.8">36</text>
<text x="38.9" y="116.3">11</text>
<text x="40.2" y="118.9">8</text>
<text x="60.3" y="118.9">9</text>
<text x="60.3" y="116.3">12</text>
<text x="124" y="118.9">1</text>
<text x="144.1" y="118.9">4</text>
<text x="270.1" y="116.3">37</text>
<text x="270.1" y="118.9">38</text>
<text x="28" y="124">VCC-3V3</text>
<text x="60.3" y="124">1</text>
<text x="93.8" y="122.5">GND</text>
<text x="124" y="121.4">2</text>
<text x="144.1" y="121.4">3</text>
<text x="270.1" y="121.4">39</text>
<text x="270.1" y="124">40</text>
<text x="38.9" y="126.5">14</text>
<text x="40.2" y="131.6">7</text>
<text x="60.3" y="126.5">4</text>
<text x="60.3" y="131.6">10</text>
<text x="60.3" y="129">13</text>
<text x="109.3" y="126.5">C0603</text>
<text x="134.7" y="126.5">SMD3225</text>
<text x="274.4" y="131.6">FPC40</text>
<text x="22.9" y="134.2">C0603</text>
<text x="172.8" y="137.7">VCC-1V2</text>
<text x="172.8" y="132.6">VCC-3V3</text>
<text x="48.3" y="139.2">TSSOP14</text>
<text x="157.5" y="144.3">VCC-3V3</text>
<text x="203.3" y="144.3">VCC-1V2</text>
<text x="251.5" y="144.3">R0603</text>
<text x="279.5" y="145.3">GND</text>
<text x="45.8" y="154.5">DC-5V</text>
<text x="87.2" y="151.9">DC-5V</text>
<text x="127.1" y="154.5">VCC-3V3</text>
<text x="251.5" y="154.5">R0603</text>
<text x="37.4" y="159.5">1</text>
<text x="91" y="160.8" transform="rotate(-90 91 160.8)">1</text>
<text x="103.7" y="157">1</text>
<text x="123.8" y="157">5</text>
<text x="129.1" y="160.8" transform="rotate(-90 129.1 160.8)">1</text>
<text x="152.5" y="159.6">C0805</text>
<text x="162.6" y="159.6">C0603</text>
<text x="172.8" y="159.6">C0603</text>
<text x="182.9" y="159.6">C0603</text>
<text x="198.2" y="159.6">C0805</text>
<text x="208.3" y="159.6">C0603</text>
<text x="37.4" y="162.1">2</text>
<text x="37.4" y="164.6">3</text>
<text x="37.4" y="167.1">4</text>
<text x="81.3" y="167.2">C0805</text>
<text x="103.7" y="162.1">2</text>
<text x="103.7" y="167.1">3</text>
<text x="123.8" y="167.1">4</text>
<text x="132.1" y="164.6">C0805</text>
<text x="251.5" y="164.6">R0603</text>
<text x="279.5" y="165.7">VCC-3V3</text>
<text x="37.4" y="169.7">5</text>
<text x="37.4" y="172.2">6</text>
<text x="91" y="168.2" transform="rotate(-90 91 168.2)">2</text>
<text x="129.1" y="168.2" transform="rotate(-90 129.1 168.2)">2</text>
<text x="157.5" y="169.7">GND</text>
<text x="203.3" y="169.7">GND</text>
<text x="37.4" y="177.3">8</text>
<text x="37.4" y="174.8">7</text>
<text x="37.4" y="179.8">9</text>
<text x="89" y="174.8">GND</text>
<text x="99.1" y="174.8">GND</text>
<text x="106.7" y="174.8">SOT23-5</text>
<text x="127.1" y="174.8">GND</text>
<text x="157.5" y="179.9">DC-5V</text>
<text x="185.5" y="176.8">GND</text>
<text x="251.5" y="174.8">R0603</text>
<text x="37.4" y="182.4">10</text>
<text x="37.4" y="184.9">11</text>
<text x="167.2" y="184.9">1</text>
<text x="179.6" y="184.9">2</text>
<text x="37.4" y="187.5">12</text>
<text x="167.2" y="187.5">3</text>
<text x="167.2" y="190">5</text>
<text x="179.6" y="187.5">4</text>
<text x="179.6" y="190">6</text>
<text x="22.9" y="195.1">FPC12</text>
<text x="45.8" y="197.7">GND</text>
<text x="96.6" y="195.1">M3</text>
<text x="106.7" y="195.1">M3</text>
<text x="116.9" y="195.1">M3</text>
<text x="127.1" y="195.1">M3</text>
<text x="167.2" y="192.5">7</text>
<text x="179.6" y="192.5">8</text>
<text x="179.6" y="195.1">10</text>
<text x="91.5" y="202.7">GND</text>
<text x="101.7" y="202.7">GND</text>
<text x="111.8" y="202.7">GND</text>
<text x="122" y="202.7">GND</text>
<text x="170.2" y="202.7">CON2X5</text>
<text x="185.5" y="202.7">GND</text>
<text x="231.5" y="203.2">Saturday, July 26, 2014</text>
<text x="270.1" y="203.5">Page Num:1</text>
<text x="278.4" y="198.9">REV:1.0</text>
<text x="231.5" y="207.1">Monday, July 28, 2014</text>
<text x="270.1" y="207.1">Page Total: 1</text>
</g>
<g font-size="2.3" fill="#f00">
<text x="112.3" y="14.8">VLED+</text>
<text x="203.8" y="22.4">R3</text>
<text x="203.8" y="19.8">R2</text>
<text x="203.8" y="30">R6</text>
<text x="203.8" y="27.5">R5</text>
<text x="203.8" y="24.9">R4</text>
<text x="246.9" y="24.9">VLED-</text>
<text x="246.9" y="27.5">VLED+</text>
<text x="26" y="35.1">BL-CTRL</text>
<text x="203.8" y="32.5">R7</text>
<text x="112.3" y="37.6">VLED-</text>
<text x="246.9" y="40.2">R2</text>
<text x="246.9" y="42.7">R3</text>
<text x="246.9" y="45.2">R4</text>
<text x="246.9" y="47.8">R5</text>
<text x="246.9" y="50.3">R6</text>
<text x="246.9" y="52.9">R7</text>
<text x="109.8" y="65.6">AUDIO_PWM</text>
<text x="23.4" y="70.6">CS</text>
<text x="69.1" y="70.6">FT800-CS</text>
<text x="109.8" y="70.6">FT800-SCK</text>
<text x="23.4" y="73.2">MOSI</text>
<text x="23.4" y="75.7">SCK</text>
<text x="69.1" y="73.2">FT800-MOSI</text>
<text x="69.1" y="75.7">FT800-SCK</text>
<text x="109.8" y="73.2">FT800-MISO</text>
<text x="109.8" y="75.7">FT800-MOSI</text>
<text x="23.4" y="78.3">PD</text>
<text x="69.1" y="78.3">FT800-PD</text>
<text x="109.8" y="78.3">FT800-CS</text>
<text x="109.8" y="80.8">GPIO0</text>
<text x="203.8" y="83.3">PCLK</text>
<text x="109.8" y="88.4">MODE</text>
<text x="203.8" y="85.9">DISP</text>
<text x="203.8" y="88.4">HSYNC</text>
<text x="109.8" y="91">FT800-INT</text>
<text x="109.8" y="93.5">FT800-PD</text>
<text x="203.8" y="91">VSYNC</text>
<text x="203.8" y="93.5">DE</text>
<text x="246.9" y="98.6">PCLK</text>
<text x="246.9" y="101.1">DISP</text>
<text x="246.9" y="103.7">HSYNC</text>
<text x="246.9" y="106.2">VSYNC</text>
<text x="23.4" y="111.3">INT</text>
<text x="23.4" y="113.8">MISO</text>
<text x="69.1" y="111.3">FT800-INT</text>
<text x="69.1" y="113.8">FT800-MISO</text>
<text x="203.8" y="111.3">BL-CTRL</text>
<text x="246.9" y="108.7">DE</text>
<text x="246.9" y="116.4">X+</text>
<text x="246.9" y="118.9">Y-</text>
<text x="203.8" y="121.4">Y-</text>
<text x="203.8" y="124">X-</text>
<text x="246.9" y="121.4">X-</text>
<text x="246.9" y="124">Y+</text>
<text x="74.2" y="126.5">CS</text>
<text x="203.8" y="126.5">Y+</text>
<text x="203.8" y="129.1">X+</text>
<text x="236.8" y="139.2">GPIO0</text>
<text x="236.8" y="149.4">MODE</text>
<text x="234.2" y="159.5">FT800-MISO</text>
<text x="56.4" y="169.7">SCK</text>
<text x="56.4" y="172.2">MISO</text>
<text x="234.2" y="169.7">FT800-INT</text>
<text x="56.4" y="174.8">MOSI</text>
<text x="56.4" y="177.3">CS</text>
<text x="56.4" y="179.9">INT</text>
<text x="51.4" y="184.9">AUDIO_PWM</text>
<text x="56.4" y="182.4">PD</text>
<text x="158" y="187.5">SCK</text>
<text x="158" y="190">MOSI</text>
<text x="186" y="187.5">MISO</text>
<text x="186" y="190">CS</text>
<text x="153" y="195.1">AUDIO_PWM9</text>
<text x="158" y="192.6">INT</text>
<text x="186" y="192.6">PD</text>
</g>
<g font-size="2.3" fill="#004080">
<text x="275.7" y="26.5">VLED-</text>
<text x="275.7" y="29">VLED+</text>
<text x="52.1" y="34.1">VDD</text>
<text x="59.5" y="34.1">LX</text>
<text x="275.7" y="31.5">GND1</text>
<text x="275.7" y="34.1">VDD</text>
<text x="52.1" y="36.6">EN</text>
<text x="52.1" y="39.2">GND</text>
<text x="57.3" y="36.6">OVR</text>
<text x="59.4" y="39.2">FB</text>
<text x="275.7" y="36.6">R0</text>
<text x="275.7" y="39.2">R1</text>
<text x="275.7" y="41.7">R2</text>
<text x="275.7" y="44.2">R3</text>
<text x="275.7" y="46.8">R4</text>
<text x="275.7" y="49.3">R5</text>
<text x="275.7" y="51.9">R6</text>
<text x="275.7" y="54.4">R7</text>
<text x="275.7" y="56.9">G0</text>
<text x="275.7" y="59.5">G1</text>
<text x="151" y="60.1" transform="rotate(-90 151 60.1)">R2</text>
<text x="153.5" y="60.1" transform="rotate(-90 153.5 60.1)">R3</text>
<text x="156.1" y="60.1" transform="rotate(-90 156.1 60.1)">R4</text>
<text x="158.6" y="60.1" transform="rotate(-90 158.6 60.1)">R5</text>
<text x="161.1" y="60.1" transform="rotate(-90 161.1 60.1)">R6</text>
<text x="163.7" y="60.1" transform="rotate(-90 163.7 60.1)">R7</text>
<text x="166.2" y="60.3" transform="rotate(-90 166.2 60.3)">G2</text>
<text x="168.8" y="60.3" transform="rotate(-90 168.8 60.3)">G3</text>
<text x="171.3" y="60.3" transform="rotate(-90 171.3 60.3)">G4</text>
<text x="173.8" y="60.3" transform="rotate(-90 173.8 60.3)">G5</text>
<text x="176.4" y="60.3" transform="rotate(-90 176.4 60.3)">G6</text>
<text x="178.9" y="60.3" transform="rotate(-90 178.9 60.3)">G7</text>
<text x="275.7" y="62">G2</text>
<text x="275.7" y="64.6">G3</text>
<text x="138.5" y="67.1">AUDIO_L</text>
<text x="138.5" y="69.6">GND1</text>
<text x="182.9" y="67.1">GND4</text>
<text x="186.5" y="69.6">B2</text>
<text x="275.7" y="67.1">G4</text>
<text x="275.7" y="69.6">G5</text>
<text x="44.5" y="72.2">A0</text>
<text x="44.5" y="74.7">A1</text>
<text x="44.5" y="77.3">A2</text>
<text x="54.2" y="72.2">O0</text>
<text x="54.2" y="74.7">O1</text>
<text x="54.2" y="77.3">O2</text>
<text x="138.5" y="72.2">SPI_CLK/I2C_SCL</text>
<text x="138.5" y="74.7">MISO/I2C_SDA</text>
<text x="138.5" y="77.3">MOSI/I2C_SA0</text>
<text x="186.5" y="77.3">B5</text>
<text x="186.5" y="74.7">B4</text>
<text x="186.5" y="72.2">B3</text>
<text x="275.7" y="72.2">G6</text>
<text x="275.7" y="74.7">G7</text>
<text x="275.7" y="77.3">B0</text>
<text x="44.5" y="79.8">A3</text>
<text x="54.2" y="79.8">O3</text>
<text x="138.5" y="79.8">CS_N/I2C_SA1</text>
<text x="138.5" y="82.3">GPIO0/I2C_SA2</text>
<text x="186.5" y="82.3">B7</text>
<text x="186.5" y="79.8">B6</text>
<text x="275.7" y="79.8">B1</text>
<text x="275.7" y="82.3">B2</text>
<text x="44.5" y="84.9">#OE0</text>
<text x="44.5" y="87.4">#OE1</text>
<text x="44.5" y="90">#OE2</text>
<text x="52.4" y="87.4">VCC</text>
<text x="138.5" y="84.9">GPIO1</text>
<text x="138.5" y="87.4">VCCIO</text>
<text x="138.5" y="90">MODE</text>
<text x="181.3" y="90">HSYNC</text>
<text x="183.3" y="84.9">PCLK</text>
<text x="184" y="87.4">DISP</text>
<text x="275.7" y="84.9">B3</text>
<text x="275.7" y="87.4">B4</text>
<text x="275.7" y="90">B5</text>
<text x="44.5" y="92.5">#OE3</text>
<text x="52.1" y="92.5">GND</text>
<text x="138.5" y="92.5">INT_N</text>
<text x="138.5" y="95">PD_N</text>
<text x="181.4" y="92.5">VSYNC</text>
<text x="186.1" y="95">DE</text>
<text x="275.7" y="92.5">B6</text>
<text x="275.7" y="95">B7</text>
<text x="138.5" y="100.1">PAD</text>
<text x="275.7" y="97.6">GND2</text>
<text x="275.7" y="100.1">PCLK</text>
<text x="151" y="102.9" transform="rotate(-90 151 102.9)">X1/CLK</text>
<text x="153.5" y="102.9" transform="rotate(-90 153.5 102.9)">X2</text>
<text x="156.1" y="102.9" transform="rotate(-90 156.1 102.9)">GND2</text>
<text x="158.6" y="102.9" transform="rotate(-90 158.6 102.9)">VCC1</text>
<text x="161.1" y="102.9" transform="rotate(-90 161.1 102.9)">VCC1V2</text>
<text x="163.7" y="102.9" transform="rotate(-90 163.7 102.9)">VCC2</text>
<text x="166.2" y="102.9" transform="rotate(-90 166.2 102.9)">X+</text>
<text x="168.8" y="102.9" transform="rotate(-90 168.8 102.9)">Y+</text>
<text x="171.3" y="102.9" transform="rotate(-90 171.3 102.9)">X-</text>
<text x="173.8" y="102.9" transform="rotate(-90 173.8 102.9)">Y-</text>
<text x="176.4" y="102.9" transform="rotate(-90 176.4 102.9)">GND3</text>
<text x="178.9" y="102.9" transform="rotate(-90 178.9 102.9)">BACKLIGHT</text>
<text x="275.7" y="102.7">DISP</text>
<text x="275.7" y="105.2">HSYNC</text>
<text x="275.7" y="107.7">VSYNC</text>
<text x="44.5" y="112.8">O0</text>
<text x="54.4" y="112.8">A0</text>
<text x="275.7" y="110.3">DE</text>
<text x="275.7" y="112.8">NC</text>
<text x="44.5" y="115.4">O1</text>
<text x="44.5" y="117.9">O2</text>
<text x="54.4" y="115.4">A1</text>
<text x="54.4" y="117.9">A2</text>
<text x="275.7" y="115.4">GND3</text>
<text x="275.7" y="117.9">XR</text>
<text x="44.5" y="120.4">O3</text>
<text x="51.4" y="125.5">#OE0</text>
<text x="54.4" y="120.4">A3</text>
<text x="128.3" y="120.4">XIN</text>
<text x="128.3" y="123">GND XOUT</text>
<text x="136" y="120.4">GND</text>
<text x="275.7" y="120.4">YD</text>
<text x="275.7" y="123">XL</text>
<text x="275.7" y="125.5">YU</text>
<text x="44.5" y="128.1">VCC</text>
<text x="51.4" y="128.1">#OE1</text>
<text x="51.4" y="130.6">#OE2</text>
<text x="44.5" y="133.1">GND</text>
<text x="51.4" y="133.1">#OE3</text>
<text x="23.9" y="161.1">VCC1(5V)</text>
<text x="108" y="158.5">VIN</text>
<text x="114.3" y="158.5">VOUT</text>
<text x="23.9" y="163.6">VCC2(5V)</text>
<text x="28" y="166.2">GND1</text>
<text x="108" y="163.6">GND</text>
<text x="28" y="168.7">GND2</text>
<text x="28.5" y="173.8">MISO</text>
<text x="29.7" y="171.2">SCK</text>
<text x="108" y="168.7">CE</text>
<text x="117.8" y="168.7">FB</text>
<text x="28.5" y="176.3">MOSI</text>
<text x="31.2" y="178.9">CS</text>
<text x="30.6" y="181.4">INT</text>
<text x="31.2" y="183.9">PD</text>
<text x="24.6" y="186.5">AUDIO_L</text>
<text x="28" y="189">GND3</text>
</g>
<g font-size="2.3" fill="#008000">
<text x="203.8" y="35.1">G2</text>
<text x="203.8" y="40.2">G4</text>
<text x="203.8" y="37.6">G3</text>
<text x="203.8" y="47.8">G7</text>
<text x="203.8" y="45.2">G6</text>
<text x="203.8" y="42.7">G5</text>
<text x="246.9" y="60.5">G2</text>
<text x="246.9" y="63">G3</text>
<text x="246.9" y="65.6">G4</text>
<text x="246.9" y="68.1">G5</text>
<text x="246.9" y="70.6">G6</text>
<text x="246.9" y="73.2">G7</text>
</g>
<g font-size="2.3" fill="#00f">
<text x="203.8" y="68.1">B2</text>
<text x="203.8" y="70.6">B3</text>
<text x="203.8" y="73.2">B4</text>
<text x="203.8" y="75.7">B5</text>
<text x="203.8" y="78.3">B6</text>
<text x="203.8" y="80.8">B7</text>
<text x="246.9" y="80.8">B2</text>
<text x="246.9" y="83.3">B3</text>
<text x="246.9" y="85.9">B4</text>
<text x="246.9" y="88.4">B5</text>
<text x="246.9" y="91">B6</text>
<text x="246.9" y="93.5">B7</text>
</g>
</svg>
